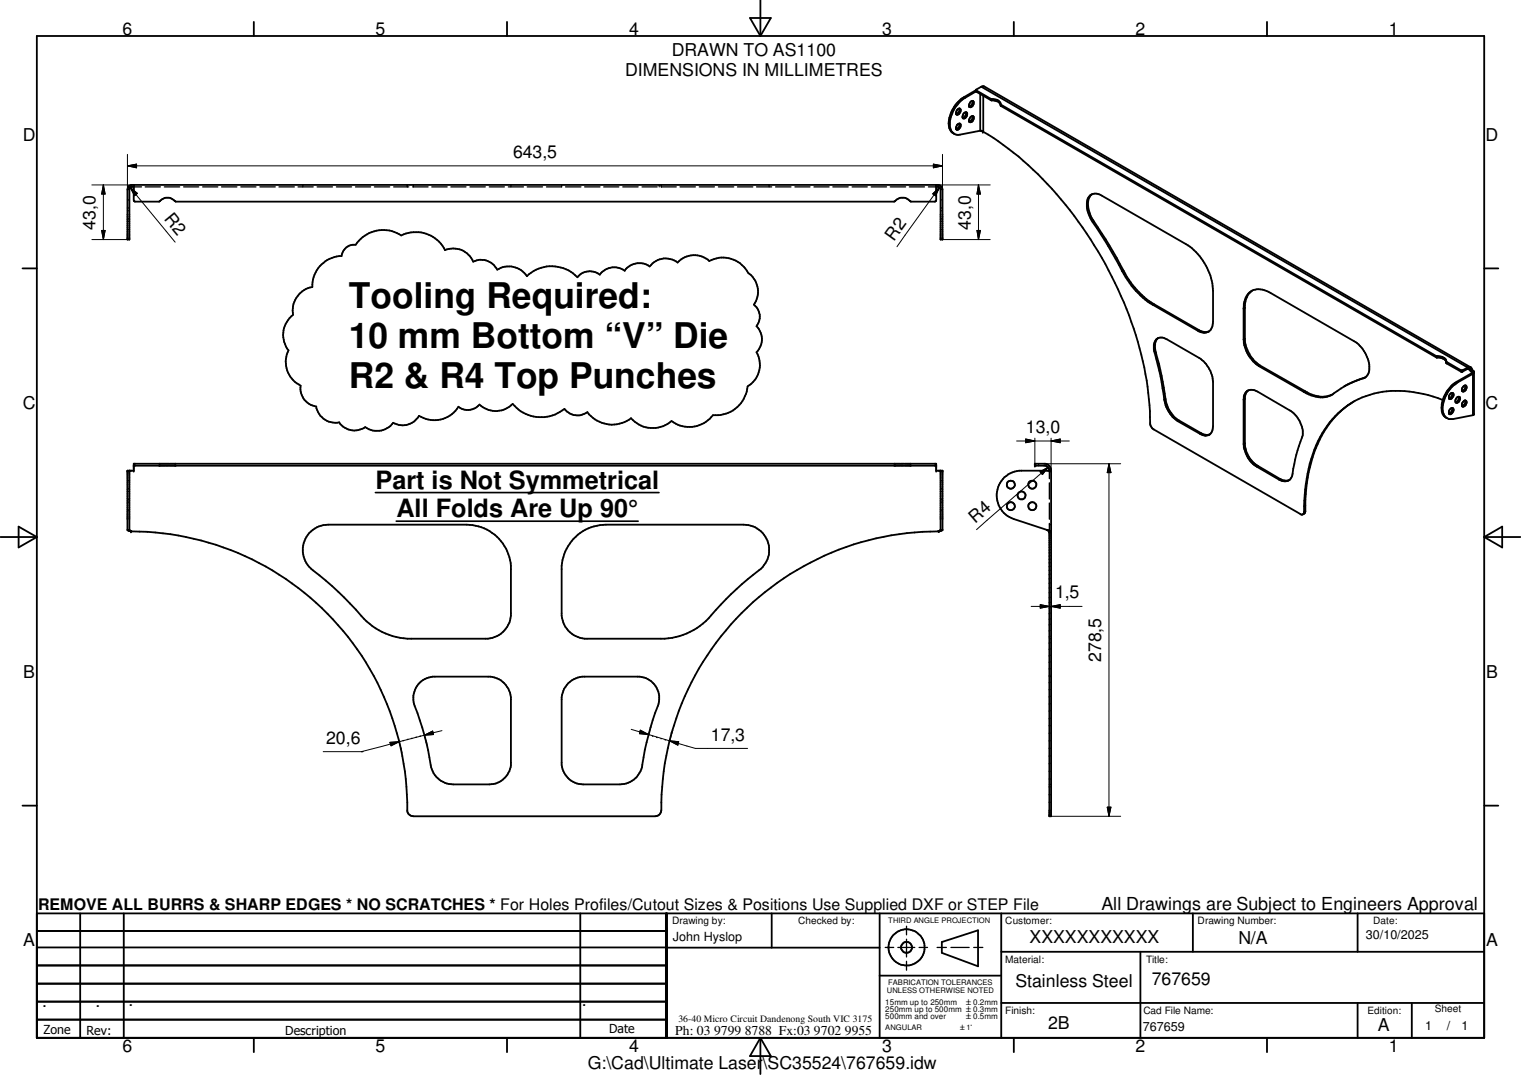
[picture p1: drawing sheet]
<svg xmlns="http://www.w3.org/2000/svg" width="297mm" height="210mm" viewBox="0 0 297 210" stroke-linecap="round" stroke-linejoin="round" font-family="sans-serif">
<g fill="none" stroke="#000" stroke-width=".35">
<path d="M7.2 7h282.7v195.6h-282.7zM49.6 4.3v2.7M99 4.3v2.7M146.5 3.5h4l-2 3.5zM148.5 0v7M188.2 19a6.1 6.1 0 0 0-2.8 6 1.83 1.83 0 0 0 2.1 1.3l3.9-.8M188.2 19l.2 .1M188.4 19.1a6.1 6.1 0 0 0-2.8 5.9l.2 .5 .5 .6M189.6 19.9l.3-.2a.75 .75 0 0 1 .1 .8 .75 .75 0 0 1-.7 .4l-.1-.3zM189.9 19.7a.91 .91 0 0 1-.6 1.1M190.6 17.6l.1 .1M190.6 17.9h.1"/>
<path d="M190.6 17.6v.3M190.6 17.9l-2.2 1.2M190.6 17.6l-2.4 1.4M190.7 17.7v.2M190.7 17.7l2.8 1.6M190.7 17.9l2.8 1.7M191.4 18.4v7.1M191.6 16.9l-1 .7M191.6 16.9l95 54.9M191.6 16.9h.6l95 54.8M192 18.7v7M193.5 19.3a1.84 1.84 0 0 1 1.9 .9l.1 .5"/>
<path d="M193.5 19.3v.3M193.5 19.6a1.95 1.95 0 0 1 1.9 .9M193.7 19.3v.3M198 4.3v2.7M247.4 4.3v2.7M26.1 36.1l.1 3.2 4.9 .1a2.08 2.08 0 0 1 3.2 0h140.3a2.08 2.08 0 0 1 3.2-.1M26.1 36.5h-.5l-.3 .4v9.9h-.4v-9.8l.2-.6 .6-.3h157.5l.5 .2 .4 .7v9.8h-.4v-9.9l-.4-.4h-.5M177.8 39.3l.1 .1M182.8 36.1l-.1 3.2-4.8 .1M187 24.3l.5-.2a.81 .81 0 0 1-.6 1.3 .86 .86 0 0 1 .1-1.1zM187.4 21.2a.91 .91 0 0 0-.7 1.1M187.4 21.2a.69 .69 0 0 1 .1 .8 .69 .69 0 0 1-.7 .4l-.1-.1"/>
<path d="M187.4 21.2a.97 .97 0 0 1-.7 1.1M187.4 24.1a.89 .89 0 0 1-.7 1.1M188.3 22.1l.5-.2a.77 .77 0 0 1 0 .8 .77 .77 0 0 1-.8 .4 1 1 0 0 1 .3-1zM188.6 21.9a.89 .89 0 0 1-.6 1.1M189.6 22.8l.3-.2a.71 .71 0 0 1 .2 .9 .71 .71 0 0 1-.8 .3l-.1-.3zM189.9 22.6a.89 .89 0 0 1-.6 1.1M191.4 25.5l.6 .2M192 25.7a65 65 0 0 1 21 21 70.5 70.5 0 0 1 11.4 31.2l.2 3.5a2.64 2.64 0 0 0 .2 1.9l.5 .6 28.8 16.6 .4-.1M195.4 20.4h.1M195.5 20.4v.3M195.5 20.4l85 49.2M195.5 20.7l85 49.1"/>
<path d="M213.2 38a2.74 2.74 0 0 0-.6 3.1l.4 1.1 .7 1.1M4.4 52.4h2.8M62.4 52a5.7 5.7 0 0 1 4.3-2 2.47 2.47 0 0 1 2.8-2.2 6.4 6.4 0 0 1 8.9-1.8 6.4 6.4 0 0 1 8.5 2.9 4.2 4.2 0 0 1 5.5 2.2 3.5 3.5 0 0 1 4.7 1.6 4.3 4.3 0 0 1 5.8 1.2 6.9 6.9 0 0 1 9.9 .2 3.1 3.1 0 0 1 4.3-.5 3.5 3.5 0 0 1 4.9-.7 3.5 3.5 0 0 1 4.9-.9 3.8 3.8 0 0 1 5.4-.7 4.4 4.4 0 0 1 6.2-.3 5.6 5.6 0 0 1 7.6 2.3 4.5 4.5 0 0 1 1.1 6.2 2.98 2.98 0 0 1 .5 4.2 3.6 3.6 0 0 1 0 5.1 4.9 4.9 0 0 1-1.7 6.6 6.2 6.2 0 0 1-6.8 5.7 5.8 5.8 0 0 1-8.1 1.1 5.6 5.6 0 0 1-7.9-.5 6 6 0 0 1-8.5-1.2 3.3 3.3 0 0 1-4.5-.7 7.2 7.2 0 0 1-10.1-.9 4.6 4.6 0 0 1-6.5 .1 2.97 2.97 0 0 1-4.1 .4 5.6 5.6 0 0 1-7.7 1.8 3.7 3.7 0 0 1-5 1.3 3.9 3.9 0 0 1-5.5 .9 3.6 3.6 0 0 1-5.1-.9 3.8 3.8 0 0 1-4.4-3.1 3.5 3.5 0 0 1-3.1-4.1 5.1 5.1 0 0 1-2.4-6.9 5 5 0 0 1 .9-6.9 4.6 4.6 0 0 1 3.8-5.5 5.8 5.8 0 0 1 1.4-4zM213.4 43.4a5 5 0 0 1-.8-4.8 1.8 1.8 0 0 1 2.6-.4l16.4 9.5a11.5 11.5 0 0 1 4.8 6.1l.4 1.5 .1 1.5v6a1.84 1.84 0 0 1-.9 2 1.84 1.84 0 0 1-2.1-.2M213.4 43.4l3 4.7 2.8 4.9M213.7 43.3l3 4.6 2.7 4.9M213.7 43.3l-.3 .1M219.2 53a17 17 0 0 0 5.9 6.5M219.4 52.8a16.3 16.3 0 0 0 5.9 6.6M219.4 52.8l-.2 .2M225.1 59.5l8.8 5.1M225.3 59.4l8.8 5"/>
<path d="M225.3 59.4l-.2 .1M244.5 56.8a3.6 3.6 0 0 0-1.6 3.4M289.9 52.4h2.7M225.5 68.9a2.36 2.36 0 0 1 .6-2.9l.9-.1 .9 .4 6.3 3.6a6 6 0 0 1 2.7 4.6v8.7a1.54 1.54 0 0 1-.7 1.7 1.54 1.54 0 0 1-1.8-.2M225.5 68.9a54.8 54.8 0 0 1 1.9 9.2M225.7 68.8l1.2 4.6 .7 4.5M225.7 68.8l-.2 .1M226.2 66a2.85 2.85 0 0 0-.5 2.8M227.4 78.1a6.1 6.1 0 0 0 2.6 4.2M227.6 77.9a6 6 0 0 0 2.4 4.1l4.6 2.6M227.6 77.9l-.2 .2M234.1 64.4l.3 .2a2.14 2.14 0 0 0 1.7 .1"/>
<path d="M234.1 64.4l-.2 .2M242.9 78a1.65 1.65 0 0 1 .8-1.7 1.65 1.65 0 0 1 1.9 .2l6.3 3.6a5.5 5.5 0 0 1 2.5 4.9 34.6 34.6 0 0 0-2.1 8 1.65 1.65 0 0 1-2.5 .6M242.9 66.3a6.6 6.6 0 0 0 3 5.2M242.9 60.2v6.1M242.9 78v8.7M243.1 66.2l-.2 .1M243.1 60.1l-.2 .1M243.1 77.9l-.2 .1M243.8 76.2l-.5 .6-.2 .8v9.3a5.5 5.5 0 0 0 2.6 4.1M245.9 71.5l8.7 5M246.1 71.4a6.7 6.7 0 0 1-3-4.9v-6.9a3.3 3.3 0 0 1 1.8-3h.2a3.9 3.9 0 0 1 3 .6l16.4 9.4a6.2 6.2 0 0 1 2.8 6.2l-.3 .5a1.92 1.92 0 0 1-1.5 .8l-.8 .3M246.1 71.4l8.7 5"/>
<path d="M246.1 71.4l-.2 .1M254.6 76.5a5.3 5.3 0 0 0 5.7 .5M254.8 76.4a5.3 5.3 0 0 0 5.5 .6M254.8 76.4l-.2 .1M262.5 75.4l-2.2 1.6M262.7 75.3l-.2 .1M264.2 74.6l-1.7 .8M264.4 78.4a19.1 19.1 0 0 0-8.3 11.9l-.7 3a32.7 32.7 0 0 0-.5 6.6M266.5 73.7l-3.2 1.4M266.7 73.7l-.5 .2M280.5 69.6a1.68 1.68 0 0 1 1.9 .8l.1 .6M280.5 69.6v.2"/>
<path d="M280.5 69.8a1.84 1.84 0 0 1 1.9 .9M280.7 69.6v.2M281.8 78.1a21.5 21.5 0 0 0-15.8-.5 17.9 17.9 0 0 0-9.9 12 38 38 0 0 0-1.5 10.6l-.1 .2M282.4 70.6l.1 .1M282.5 70.7v.3M282.5 70.7l2.8 1.6M282.5 71l2.8 1.6M283.2 79.9l.2-.2a.39 .39 0 0 1 .5 .2 .39 .39 0 0 1-.1 .5l-.5 .5-.3-.1v-.6zM283.2 77a.39 .39 0 0 1 .5-.3 .39 .39 0 0 1 .1 .6l-.3 .6h-.5v-.5zM283.6 76.7a.84 .84 0 0 1-.6 1.1M283.6 79.7v.4l-.2 .4-.4 .3M284.4 77.7l.2-.2h.4a.75 .75 0 0 1-.7 1.1l-.1-.5z"/>
<path d="M284.5 74.5a6.1 6.1 0 0 0-2.9 6.1l.4 .6 .6 .5M284.5 74.5l.1 .2M284.6 74.7a6.2 6.2 0 0 0-2.8 5.8 1.62 1.62 0 0 0 2 1.3l3.9-.7M284.9 77.5l-.1 .6-.2 .3-.3 .1M285.3 72.3h.3M285.3 72.3v.3M285.3 72.6h.3M285.6 72.3v.3M285.8 75.4l.5-.1a.73 .73 0 0 1 0 .8 .73 .73 0 0 1-.7 .3l-.1-.5zM286.2 78.2a.94 .94 0 0 1-.7 1.1M286.2 75.3a.92 .92 0 0 1-.7 1M286.2 78.2a.89 .89 0 0 0-.7 1.1"/>
<path d="M286.2 78.2a.72 .72 0 0 1 .1 .8 .72 .72 0 0 1-.6 .4l-.2-.1M286.6 71.8a.49 .49 0 0 1 .6-.1 .49 .49 0 0 1 .2 .5M286.6 71.8l-1 .5M286.6 72l-1 .6M286.6 72l.6 .3M286.6 71.8v.2M286.6 72l.4-.1 .2 .4M287.2 72.3l.4 .3-.2 .3M287.4 72.9l.3 .1M287.4 72.2l-.2 .1M287.4 72.9l-2.9 1.6M287.4 72.2l.3 .1"/>
<path d="M287.7 72.3l.2 .3v8.3l-.2 .2M287.7 73v8.1M287.7 72.3l-.3 .2v.4M287.7 73l-3.1 1.7M287.9 72.7l-.2 .3M25.3 91.9v11.7l.4 .2M26.1 90.6h156.7v1.3h1.3v11.6l-.4 .2a54.3 54.3 0 0 0-54.6 54.9l-.5 .6-.6 .2h-47.3a1.16 1.16 0 0 1-1.2-1 54.2 54.2 0 0 0-54.3-54.7l-.3-.2v-11.6h1.2zM26.1 90.9h156.7M183.7 91.9v11.6l-.4 .3M204.9 91.9l-.1-.5-.5-.4-2.2-.1v-.3h2.3l.6 .4 .3 .7v67.7h-.4v-55.7l-.5-.2M205.3 91.9h-6.3a4.9 4.9 0 0 0-4.3 4.3 4.9 4.9 0 0 0 3.3 5.1l6.4 2.2M230 82.3l4.4 2.4"/>
<path d="M230.3 82.1l-.3 .2M234.6 84.6a1.98 1.98 0 0 0 1.7 .2M234.6 84.6l-.2 .1M242.9 86.7a5.8 5.8 0 0 0 2.5 4.4M243.1 86.6l-.2 .1M245.4 91.1l4.4 2.5M245.7 91l4.3 2.5M245.7 91l-.3 .1M250 93.5l1.1 .4 .7-.2M250 93.5l-.2 .1M254.9 99.9l-.1 .3-.3 .2M254.9 99.9l-.2 .1"/>
<path d="M.1 104.9h7.1M3.6 102.8l3.6 2.1-3.6 2zM24.9 103.5h.4M25.3 103.5h.1M60.4 104.1l.7-.6 1.2-.7 1.8-.4h27a8.7 8.7 0 0 1 8.7 8.1v9.7a5 5 0 0 1-4.5 4.5h-15.7a13.5 13.5 0 0 1-10.1-5.7 82.4 82.4 0 0 0-9.1-8.3 4.9 4.9 0 0 1 0-6.6zM112 105.2a8.6 8.6 0 0 1 6.3-2.8h26.9a4.9 4.9 0 0 1 4.8 3.4 4.9 4.9 0 0 1-1.8 5.5 67.2 67.2 0 0 0-10.4 10 13 13 0 0 1-8 3.4h-15.6a5 5 0 0 1-4.5-4.5v-9.7a8.9 8.9 0 0 1 2.3-5.3zM183.7 103.5h.4M204.4 103.5l.9 .3h-.4M289.9 104.9h7M289.9 104.9l3.5-2.1v4.1zM82 133.3l1-.7 1.5-.5h11.3a4.5 4.5 0 0 1 4 4v13.3a4.3 4.3 0 0 1-4.2 3.8h-7.1a4.5 4.5 0 0 1-4.4-3.8 60.8 60.8 0 0 0-3.3-12.3 4.5 4.5 0 0 1 1.2-3.8zM111 133.4l1.1-.8 1.6-.5h11.2a4.2 4.2 0 0 1 3.6 5.7 59.4 59.4 0 0 0-3.2 12.4 4.4 4.4 0 0 1-4.2 3h-7.2a4.3 4.3 0 0 1-4.2-3.8v-13.3l.5-1.6z"/>
<path d="M4.4 157.3h2.8M289.9 157.3h2.7M7.2 178.4h282.7M15.7 178.4v24.2M24.2 178.4v24.2M113.3 178.4v24.2M130 178.4v24.2M130.2 178.4v24.2M150.7 178.4v6.6M171.8 178.4v24.2M195.5 178.4v24.2M233 178.4v7.4"/>
<path d="M265.1 178.4v7.4M7.2 181.8h123M7.2 185h123M7.2 188.5h123M7.2 192.1h123M7.2 195.6h123M7.2 199.1h123M130.2 185h41.6M171.8 190.5h23.7M183.9 183.9l7.1-2.2v7l-7.1-2.6zM195.5 185.8h94.4M195.5 195.8h94.4"/>
<path d="M222.7 185.8v16.8M265.1 195.8v6.8M275.7 195.8v6.8M49.6 202.6v2.8M99 202.6v2.8M148.5 202.6v7.1M148.5 202.6l2 3.6h-4zM198 202.6v2.8M247.4 202.6v2.8"/>
<circle cx="197.4" cy="94.6" r=".79"/>
<circle cx="197.4" cy="98.8" r=".79"/>
<circle cx="199.5" cy="96.7" r=".78"/>
<circle cx="201.6" cy="94.6" r=".8"/>
<circle cx="201.6" cy="98.8" r=".8"/>
<circle cx="177" cy="185" r="1.07"/>
<circle cx="177" cy="185" r="3.5"/>
</g>
<g fill="none" stroke="#000" stroke-width=".25">
<path d="M24.9 37h.1M24.9 39h.1M25.1 37h.2M25.1 39h.2M25.6 36.4v.1M25.6 36.2v.1M26.1 36.5h1.5M28.4 36.5h2.9M32.1 36.5h3M35.9 36.5h2.9M39.6 36.5h2.9M43.3 36.5h3"/>
<path d="M47 36.5h3M50.8 36.5h3M54.5 36.5h3M58.2 36.5h3M59.1 36.1v.1M59.1 36.4v.1M61.9 36.5h3M65.7 36.5h3M69.4 36.5h3M73.1 36.5h3M76.9 36.5h2.9M79.5 36.1v.1"/>
<path d="M79.5 36.4v.1M80.6 36.5h3M80.7 36.1v.1M80.7 36.4v.1M84.3 36.5h3M88 36.5h3M91.8 36.5h3M95.5 36.5h3M99.3 36.5h2.9M99.8 36.1v.1M99.8 36.4v.1M103 36.5h3"/>
<path d="M109.7 36.1v.1M109.7 36.4v.1h-3M110.4 36.5h3M114.2 36.5h3M117.9 36.5h3M121.6 36.5h3M125.4 36.5h3M128.7 36.1v.1M128.7 36.4v.1M129.2 36.1v.1M129.2 36.4v.1h2.9M132.8 36.5h3"/>
<path d="M136.6 36.5h2.9M140.3 36.5h3M144 36.5h3M147.7 36.5h3M150.2 36.1v.1M150.2 36.4v.1M151.5 36.5h3M155.2 36.5h3M159 36.5h2.9M162.6 36.5h3M166.4 36.5h3M170.1 36.5h3"/>
<path d="M173.9 36.5h3M177.6 36.5h2.9M181.3 36.5h1.5M183.7 37h.1M183.7 39h.1M183.8 37h.3M183.9 39h.2M24.9 44.8h.1M24.9 43.2h.1M24.9 42.7h.1M24.9 41.1h.1M24.9 40.6h.1"/>
<path d="M25.1 44.8h.2M25.1 43.2h.2M25.1 42.7h.2M25.1 41.1h.2M25.1 40.6h.2M183.7 44.8h.1M183.7 43.2h.1M183.7 42.7h.1M183.7 41.1h.1M183.7 40.6h.1M183.9 44.8h.2M183.9 43.2h.2"/>
<path d="M183.9 42.7h.2M183.9 41.1h.2M183.9 40.6h.2M24.9 95.4h.1M24.9 93.9h.1M24.9 97.5h.1M24.9 96h.1M24.9 99.6h.1M24.9 98h.1M25.1 95.4h.2M25.1 93.9h.2M25.1 97.5h.2"/>
<path d="M25.1 96h.2M25.1 99.6h.2M25.1 98h.2M183.7 95.4h.1M183.7 93.9h.1M183.7 97.5h.1M183.7 96h.1M183.7 99.6h.1M183.7 98h.1M183.9 95.4h.2M183.9 93.9h.2M183.9 97.5h.2"/>
<path d="M183.9 96h.2M183.9 99.6h.2M183.9 98h.2M202.8 90.6v.1M202.8 90.8v.1M204.9 91.9v1.6M204.9 94.3v3.2M204.9 98.2v3.2M25.6 103.8h.1M25.7 103.8h.1M183.2 103.8h.1M183.3 103.8h.1"/>
<path d="M204.9 103.8h.2M204.9 103.8h.1M204.9 102.2v1.6M204.9 102.4h.2M205.1 103.8h.2M205.1 102.4h.2M205.3 103.8h.1M204.9 124.7h.2M204.9 132.1h.2M205.1 124.7h.2M205.1 132.1h.2M77.9 144.8h.1"/>
<path d="M78.7 144.6h.1M79.7 144.4h-.2M80.3 144.2h.2M81.3 143.9l-.1 .1M82.1 143.7l-.1 .1M82.8 143.6h.1M126.7 143.5h.1M127.4 143.7l.1 .1M128.2 144h.2M129.1 144.2h.1M129.9 144.4l.1 .1M130.7 144.7h.1"/>
<path d="M204.9 153.2h.2M205.1 153.2h.2M172.9 185h1.6M175.3 185h3.3M177 180.8v1.7M177 183.4v3.5M177 187.7v1.7M179.5 185h1.6M183 185h1.8M185.7 185h3.6M190.2 185h1.7"/>
</g>
<g fill="#000">
<circle cx="191.9" cy="25.7" r=".18"/>
<circle cx="287.2" cy="72.3" r=".18"/>
<circle cx="287.4" cy="72.2" r=".18"/>
<circle cx="24.9" cy="91.9" r=".18"/>
<circle cx="25.3" cy="91.9" r=".18"/>
<circle cx="26.1" cy="91.9" r=".18"/>
<circle cx="26.1" cy="90.9" r=".18"/>
<circle cx="182.8" cy="91.9" r=".18"/>
<circle cx="182.8" cy="90.9" r=".18"/>
<circle cx="183.7" cy="91.9" r=".18"/>
<circle cx="184.1" cy="91.9" r=".18"/>
<circle cx="202.1" cy="90.6" r=".18"/>
<circle cx="202.1" cy="90.9" r=".18"/>
<circle cx="204.9" cy="91.9" r=".18"/>
<circle cx="205.3" cy="91.9" r=".18"/>
<circle cx="25.6" cy="103.8" r=".18"/>
<circle cx="204.9" cy="103.7" r=".18"/>
<circle cx="204.9" cy="103.8" r=".18"/>
<circle cx="205.3" cy="103.8" r=".18"/>
</g>
<path d="M73.3 96.2h55.4M77.4 101.8h47.2" fill="none" stroke="#000" stroke-width=".33"/>
<g fill="none" stroke="#000" stroke-width=".2">
<path d="M17.9 36.1h8.2M20.2 36.1l.3 1.8h-.6zM20.2 36.1v10.7M24.9 32.4l1.8-.4v.8zM24.9 32.4h159.2M24.9 30.1v6.9M25.4 36.6l1.4 1.2-.5 .4zM25.4 36.6l1.2 1.4-.9-1M25.7 37h.1M25.7 37l8.5 10.3M182.2 37.8l1.3-1.2-.8 1.6zM182.3 32l1.8 .4-1.8 .4z"/>
<path d="M182.8 36.1h10.6M183.2 37h.1M183.2 37l-8 11.2M183.5 36.6l-1 1.4 .7-1M184.1 30.1v6.9M191.1 36.1l.4 1.8h-.7zM191.1 36.1v10.7M17.9 46.8h7M19.9 45h.6l-.3 1.8zM184.1 46.8h9.3M190.8 45h.7l-.4 1.8zM198.5 86.1h10.3"/>
<path d="M200.3 85.7l1.8 .4-1.8 .3zM202.1 85.6v5M203.1 92.1l1.6-.9-1.1 1.5zM203.9 91.9h.1M203.9 90.6h15M203.9 91.9l-13.2 11.5M204.7 91.2l-1.3 1.2 .5-.5M205.3 86.1l1.7-.4v.7zM205.3 85.6v6.3M216.6 90.6l.4 1.7h-.8zM216.6 90.6v68.8M201.4 118.4h9.9"/>
<path d="M203.2 118.1l1.7 .3-1.7 .3zM205.3 118.4l1.7-.3v.6zM63.1 146.8h7.8M76.2 144.9l1.8-.1-1.6 .8zM77.9 144.8l.6 2.2M78 144.8l-7.4 2M82.9 143.6l1.6-.9 .2 .7zM82.9 143.6l-4.9 1.2M82.9 143.6l.6 2.1M86.3 142.7l-3.4 .9M123.3 142.4l3.4 1M125 142.6l1.7 .8-1.8-.1z"/>
<path d="M126.7 143.4l9.1 2.7h10.2M127.3 141.3l-.6 2.2M130.8 144.7l1.7 .1-.1 .7zM131.4 142.5l-.6 2.2M205.3 159.4h13.6M216.2 157.6h.8l-.4 1.8z"/>
</g>
<g fill="#000">
<path d="M20.2 36.1l.3 1.8h-.6zM24.9 32.4l1.8-.4v.8zM25.4 36.6l1.4 1.2-.5 .4zM182.3 32l1.8 .4-1.8 .4zM182.2 37.8l1.3-1.2-.8 1.6zM191.1 36.1l.4 1.8h-.7zM19.9 45h.6l-.3 1.8zM190.8 45h.7l-.4 1.8zM200.3 85.7l1.8 .4-1.8 .3zM203.1 92.1l1.6-.9-1.1 1.5zM205.3 86.1l1.7-.4v.7zM216.6 90.6l.4 1.7h-.8z"/>
<path d="M203.2 118.1l1.7 .3-1.7 .3zM205.3 118.4l1.7-.3v.6zM76.2 144.9l1.8-.1-1.6 .8zM82.9 143.6l1.6-.9 .2 .7zM125 142.6l1.7 .8-1.8-.1zM130.8 144.7l1.7 .1-.1 .7zM216.2 157.6h.8l-.4 1.8z"/>
</g>
<g font-size="6.9">
<text x="68.2" y="60.2">Tooling Required:</text>
<text x="68.2" y="68">10 mm Bottom “V” Die</text>
<text x="68.2" y="75.8">R2 &amp; R4 Top Punches</text>
</g>
<g font-size="4.9">
<text x="73.3" y="95.4">Part is Not Symmetrical</text>
<text x="77.4" y="101">All Folds Are Up 90°</text>
</g>
<g font-size="3.5">
<text x="23.9" y="6.8">6</text>
<text x="73.4" y="6.8">5</text>
<text x="122.8" y="6.8">4</text>
<text x="131.2" y="11">DRAWN TO AS1100</text>
<text x="172.3" y="6.8">3</text>
<text x="221.8" y="6.8">2</text>
<text x="271.2" y="6.8">1</text>
<text x="122.1" y="14.9">DIMENSIONS IN MILLIMETRES</text>
<text x="4.4" y="27.5">D</text>
<text x="290.1" y="27.5">D</text>
<text x="100.2" y="30.9">643,5</text>
<text x="18.6" y="44.8" transform="rotate(-90 18.6 44.8)">43,0</text>
<text x="32" y="42.8" transform="rotate(51 32 42.8)">R2</text>
<text x="174.6" y="47.2" transform="rotate(-54 174.6 47.2)">R2</text>
<text x="189.6" y="44.8" transform="rotate(-90 189.6 44.8)">43,0</text>
<text x="4.4" y="79.9">C</text>
<text x="290.1" y="79.9">C</text>
<text x="200.3" y="84.5">13,0</text>
<text x="190.4" y="102.2" transform="rotate(-41 190.4 102.2)">R4</text>
<text x="206" y="116.8">1,5</text>
<text x="215.1" y="129.3" transform="rotate(-90 215.1 129.3)">278,5</text>
<text x="4.5" y="132.3">B</text>
<text x="290.2" y="132.3">B</text>
<text x="63.7" y="145.2">20,6</text>
<text x="138.8" y="144.6">17,3</text>
<text x="215.1" y="177.7">All Drawings are Subject to Engineers Approval</text>
<text x="4.5" y="184.7">A</text>
<text x="201.1" y="184.2">XXXXXXXXXXX</text>
<text x="241.8" y="184.2">N/A</text>
<text x="290.2" y="184.7">A</text>
<text x="8.2" y="196.6">.</text>
<text x="18.7" y="196.6">.</text>
<text x="25.1" y="196.5">.</text>
<text x="113.6" y="196.5">.</text>
<text x="198.3" y="192.7">Stainless Steel</text>
<text x="224.9" y="192.4">767659</text>
<text x="204.7" y="200.9">2B</text>
<text x="269.1" y="201.3">A</text>
<text x="23.9" y="205.4">6</text>
<text x="73.4" y="205.4">5</text>
<text x="114.8" y="208.7">G:\Cad\Ultimate Laser\SC35524\767659.idw</text>
<text x="122.8" y="205.4">4</text>
<text x="172.3" y="205.4">3</text>
<text x="221.8" y="205.4">2</text>
<text x="271.2" y="205.4">1</text>
</g>
<text font-size="3.1" x="7.4" y="177.7">REMOVE ALL BURRS &amp; SHARP EDGES * NO SCRATCHES * For Holes Profiles/Cutout Sizes &amp; Positions Use Supplied DXF or STEP File</text>
<text font-size="2.7" x="131.9" y="202.1">Ph: 03 9799 8788 Fx:03 9702 9955</text>
<g font-size="2.5">
<text x="131.4" y="183.7">John Hyslop</text>
<text x="266.7" y="183.3">30/10/2025</text>
<text x="223.2" y="201.3">767659</text>
<text x="278.3" y="201.1">1</text>
<text x="282.5" y="201.1">/</text>
<text x="285.4" y="201.1">1</text>
</g>
<g font-size="2.4">
<text x="8.5" y="201.9">Zone</text>
<text x="16.9" y="202">Rev:</text>
<text x="55.7" y="202.2">Description</text>
<text x="119" y="201.6">Date</text>
</g>
<g font-size="2">
<text x="131.3" y="180.5">Drawing by:</text>
<text x="155.9" y="180.5">Checked by:</text>
<text x="196.3" y="180.5">Customer:</text>
<text x="233.9" y="180.5">Drawing Number:</text>
<text x="268.2" y="180.5">Date:</text>
<text x="196.3" y="188">Material:</text>
<text x="223.8" y="188">Title:</text>
<text x="196.3" y="198">Finish:</text>
<text x="223.3" y="198">Cad File Name:</text>
<text x="267" y="198">Edition:</text>
<text x="280.2" y="197.6">Sheet</text>
</g>
<text font-size="1.9" x="132.5" y="199.5">36-40 Micro Circuit Dandenong South VIC 3175</text>
<g font-size="1.6">
<text x="172.9" y="196.2">15mm up to 250mm</text>
<text x="172.9" y="197.6">250mm up to 500mm ±0.3mm</text>
<text x="172.9" y="198.9">500mm and over</text>
</g>
<g font-size="1.5">
<text x="173.5" y="180.1">THIRD ANGLE PROJECTION</text>
<text x="173.2" y="193.9">UNLESS OTHERWISE NOTED</text>
<text x="173.4" y="192.3">FABRICATION TOLERANCES</text>
<text x="188.7" y="196.2">±0.2mm</text>
<text x="172.9" y="201">ANGULAR</text>
<text x="188.7" y="198.9">±0.5mm</text>
</g>
<text font-size="1.4" x="187.5" y="201">±1°</text>
</svg>
